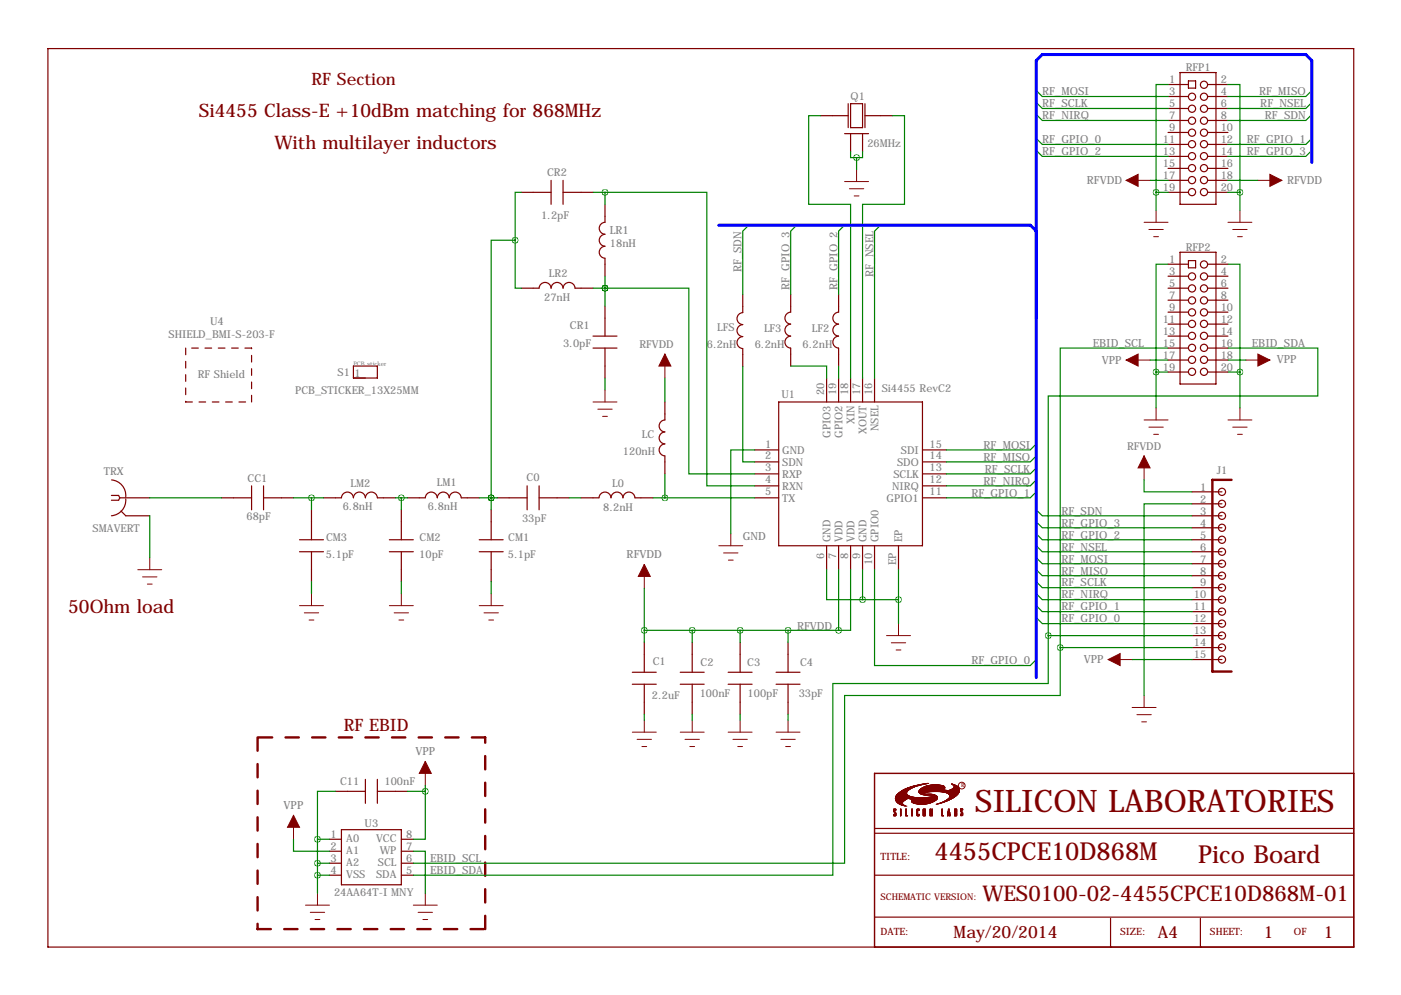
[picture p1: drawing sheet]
<svg xmlns="http://www.w3.org/2000/svg" width="297mm" height="211mm" viewBox="0 0 297 211" stroke-linecap="round" stroke-linejoin="round" font-family="sans-serif">
<path d="M54.6 156.4v40.6M102.9 156.4h-48.3M54.6 197h48.3M102.9 197v-40.6" fill="none" stroke="#800000" stroke-width=".51" stroke-dasharray="2.8 2.8"/>
<g fill="none" stroke="#800000" stroke-width=".25">
<path d="M10.2 10.3h276.8v190.5h-276.8zM247.6 17.9h4.4M250.2 15.4h7.6v27.9h-7.6zM252 17.2h1.5v1.5h-1.5zM256 17.9h4.3M116.8 38.2v5.1M119.4 38.2v5.1M174 24.5h5.8M179.1 28.3h5M179.8 22v5.1M180.3 22h2.6v5.1h-2.6zM180.3 28.3v3.8"/>
<path d="M182.9 28.3v3.8M183.4 22v5.1M183.4 24.5h5.8M247.6 20.5h4.4M247.6 23h4.4M247.6 25.5h4.4M247.6 28.1h4.4M247.6 30.6h4.4M247.6 33.2h4.4M247.6 35.7h4.4M247.6 38.2h4.4M256 20.5h4.3"/>
<path d="M256 23h4.3M256 25.5h4.3M256 28.1h4.3M256 30.6h4.3M256 33.2h4.3M256 35.7h4.3M256 38.2h4.3M110.5 40.8h6.3M119.4 40.8h6.3M128.3 43.3v3.8a1.27 1.27 0 0 0-1.2 1.3 1.27 1.27 0 0 0 1.2 1.3 1.27 1.27 0 0 0-1.2 1.2 1.27 1.27 0 0 0 1.2 1.3 1.27 1.27 0 0 0-1.2 1.3 1.27 1.27 0 0 0 1.2 1.2v3.9M247.6 40.8h4.4M247.6 56h4.4"/>
<path d="M247.6 58.6h4.4M250.2 53.5h7.6v27.9h-7.6zM252 55.3h1.5v1.5h-1.5zM256 40.8h4.3M256 56h4.3M256 58.6h4.3M74.9 77.6h5.1v2.6h-5.1zM110.5 61.1h3.8M114.3 61.1a1.27 1.27 0 0 1 1.3-1.2 1.27 1.27 0 0 1 1.2 1.2M116.8 61.1a1.27 1.27 0 0 1 1.3-1.2 1.27 1.27 0 0 1 1.3 1.2M119.4 61.1a1.27 1.27 0 0 1 1.3-1.2 1.27 1.27 0 0 1 1.2 1.2h3.8M125.7 71.3h5.1"/>
<path d="M125.7 73.8h5.1M128.3 64.9v6.4M128.3 73.8v6.4M157.5 62.5v3.8a1.27 1.27 0 0 0-1.2 1.3 1.27 1.27 0 0 0 1.2 1.2 1.27 1.27 0 0 0-1.2 1.3 1.27 1.27 0 0 0 1.2 1.3 1.27 1.27 0 0 0-1.2 1.2 1.27 1.27 0 0 0 1.2 1.3v3.8M167.6 71.3a1.27 1.27 0 0 0-1.2 1.2 1.27 1.27 0 0 0 1.2 1.3M167.6 68.7a1.27 1.27 0 0 0-1.2 1.3 1.27 1.27 0 0 0 1.2 1.3M167.6 62.4v3.8a1.27 1.27 0 0 0-1.2 1.2 1.27 1.27 0 0 0 1.2 1.3M167.6 73.8v3.8M177.8 68.7a1.27 1.27 0 0 0-1.2 1.3 1.27 1.27 0 0 0 1.2 1.3 1.27 1.27 0 0 0-1.2 1.2 1.27 1.27 0 0 0 1.2 1.3v3.8M177.8 62.4v3.8a1.27 1.27 0 0 0-1.2 1.2 1.27 1.27 0 0 0 1.2 1.3M247.6 61.1h4.4M247.6 63.6h4.4"/>
<path d="M247.6 66.2h4.4M247.6 68.7h4.4M247.6 71.3h4.4M247.6 73.8h4.4M247.6 76.3h4.4M247.6 78.9h4.4M256 61.1h4.3M256 63.6h4.3M256 66.2h4.3M256 68.7h4.3M256 71.3h4.3M256 73.8h4.3"/>
<path d="M256 76.3h4.3M256 78.9h4.3M141 94.1a1.27 1.27 0 0 0-1.2 1.3 1.27 1.27 0 0 0 1.2 1.3M141 91.6a1.27 1.27 0 0 0-1.2 1.2 1.27 1.27 0 0 0 1.2 1.3M141 85.2v3.8a1.27 1.27 0 0 0-1.2 1.3 1.27 1.27 0 0 0 1.2 1.3M141 96.7v3.8M160 95.4h5.1M160 97.9h5.1M165.1 85.2h30.5v30.5h-30.5zM175.3 80.2v5M177.8 80.2v5M180.3 80.2v5"/>
<path d="M182.9 80.2v5M185.4 80.2v5M195.6 95.4h5.1M195.6 97.9h5.1M23.6 105h1.5l.3 .6M23.7 101.8a3.3 3.3 0 0 1 3 3.5M25.4 105.6h6.3M25.4 105.6l-.3 .5h-1.5M25.7 108.3l1 1.1h5M26.7 105.8a3.3 3.3 0 0 1-3.1 3.6M47 105.6h6.3M53.3 103v5.1"/>
<path d="M55.9 105.6h6.3M55.9 103v5.1M63.5 117h5.1M63.5 114.4h5.1M66 108.1v6.3M66 117v6.3M68.6 105.6l3.8-.1a1.27 1.27 0 0 1 1.3-1.2 1.27 1.27 0 0 1 1.2 1.3 1.27 1.27 0 0 1 1.3-1.3 1.27 1.27 0 0 1 1.3 1.3 1.27 1.27 0 0 1 1.2-1.3 1.27 1.27 0 0 1 1.3 1.3h3.8M82.5 117h5.1M82.5 114.4h5.1M85.1 108.1v6.3M85.1 117v6.3M86.4 105.6l3.8-.1a1.27 1.27 0 0 1 1.2-1.2 1.27 1.27 0 0 1 1.3 1.3 1.27 1.27 0 0 1 1.3-1.3 1.27 1.27 0 0 1 1.2 1.3 1.27 1.27 0 0 1 1.3-1.3 1.27 1.27 0 0 1 1.3 1.3h3.8"/>
<path d="M101.6 117h5.1M101.6 114.4h5.1M104.1 108.1v6.3M104.1 117v6.3M105.4 105.6h6.4M111.8 103v5.1M114.3 105.6h6.3M114.3 103v5.1M123.2 105.6l3.8-.1a1.27 1.27 0 0 1 1.3-1.2 1.27 1.27 0 0 1 1.2 1.3 1.27 1.27 0 0 1 1.3-1.3 1.27 1.27 0 0 1 1.3 1.3 1.27 1.27 0 0 1 1.2-1.3 1.27 1.27 0 0 1 1.3 1.3h3.8M160 105.6h5.1M160 100.5h5.1M160 103h5.1"/>
<path d="M175.3 115.7v5.1M177.8 115.7v5.1M180.3 115.7v5.1M182.9 115.7v5.1M185.4 115.7v5.1M190.5 115.7v5.1M195.6 105.6h5.1M195.6 100.5h5.1M195.6 103h5.1M252.7 119.5h6.4M252.7 117h6.4M252.7 114.4h6.4"/>
<path d="M252.7 111.9h6.4M252.7 109.4h6.4M252.7 106.8h6.4M252.7 104.3h6.4M136.6 136.2v6.3M146.8 136.2v6.3M156.9 136.2v6.3M167.1 136.2v6.3M252.7 132.2h6.4M252.7 127.1h6.4M252.7 124.6h6.4M252.7 129.7h6.4"/>
<path d="M252.7 134.8h6.4M252.7 137.3h6.4M252.7 139.8h6.4M252.7 122.1h6.4M134.1 145.1h5M134.1 142.5h5M136.6 145.1v6.3M144.2 145.1h5.1M144.2 142.5h5.1M146.8 145.1v6.3M154.4 145.1h5.1M154.4 142.5h5.1"/>
<path d="M156.9 145.1v6.3M164.5 145.1h5.1M164.5 142.5h5.1M167.1 145.1v6.3M69.8 177.9h2.6M71.1 167.8h6.4M72.4 175.9h12.7v11.7h-12.7zM77.5 165.2v5.1M80 167.8h6.4M80 165.2v5.1M85.1 177.9h2.5M185.4 176.7h101.6"/>
<path d="M185.4 175.7h101.6M69.8 185.6h2.6M69.8 180.5h2.6M69.8 183h2.6M85.1 185.6h2.5M85.1 180.5h2.5M85.1 183h2.5M185.4 194.5h101.6M185.4 185.6h101.6M235.5 194.7v6.1M254.5 194.7v6.1"/>
<circle cx="255.3" cy="18" r=".76"/>
<circle cx="252.7" cy="30.6" r=".76"/>
<circle cx="252.7" cy="25.6" r=".76"/>
<circle cx="252.7" cy="23.1" r=".76"/>
<circle cx="252.7" cy="28.1" r=".76"/>
<circle cx="252.7" cy="35.7" r=".76"/>
<circle cx="252.7" cy="20.5" r=".76"/>
<circle cx="252.7" cy="38.2" r=".76"/>
<circle cx="252.7" cy="33.1" r=".76"/>
<circle cx="255.3" cy="30.6" r=".76"/>
<circle cx="255.3" cy="25.6" r=".76"/>
<circle cx="255.3" cy="23.1" r=".76"/>
<circle cx="255.3" cy="28.1" r=".76"/>
<circle cx="255.3" cy="35.7" r=".76"/>
<circle cx="255.3" cy="20.5" r=".76"/>
<circle cx="255.3" cy="38.2" r=".76"/>
<circle cx="255.3" cy="33.1" r=".76"/>
<circle cx="252.7" cy="40.7" r=".76"/>
<circle cx="252.7" cy="58.6" r=".76"/>
<circle cx="255.3" cy="40.7" r=".76"/>
<circle cx="255.3" cy="56.1" r=".76"/>
<circle cx="255.3" cy="58.6" r=".76"/>
<circle cx="252.7" cy="61.2" r=".76"/>
<circle cx="252.7" cy="78.8" r=".76"/>
<circle cx="252.7" cy="68.7" r=".76"/>
<circle cx="252.7" cy="63.7" r=".76"/>
<circle cx="252.7" cy="73.8" r=".76"/>
<circle cx="252.7" cy="76.3" r=".76"/>
<circle cx="252.7" cy="71.2" r=".76"/>
<circle cx="252.7" cy="66.2" r=".76"/>
<circle cx="255.3" cy="61.2" r=".76"/>
<circle cx="255.3" cy="78.8" r=".76"/>
<circle cx="255.3" cy="63.7" r=".76"/>
<circle cx="255.3" cy="68.7" r=".76"/>
<circle cx="255.3" cy="73.8" r=".76"/>
<circle cx="255.3" cy="76.3" r=".76"/>
<circle cx="255.3" cy="71.2" r=".76"/>
<circle cx="255.3" cy="66.2" r=".76"/>
<circle cx="259.1" cy="114.4" r=".76"/>
<circle cx="259.1" cy="117" r=".76"/>
<circle cx="259.1" cy="104.3" r=".76"/>
<circle cx="259.1" cy="109.4" r=".76"/>
<circle cx="259.1" cy="111.9" r=".76"/>
<circle cx="259.1" cy="119.5" r=".76"/>
<circle cx="259.1" cy="106.8" r=".76"/>
<circle cx="259.1" cy="132.2" r=".76"/>
<circle cx="259.1" cy="137.3" r=".76"/>
<circle cx="259.1" cy="134.8" r=".76"/>
<circle cx="259.1" cy="124.6" r=".76"/>
<circle cx="259.1" cy="122.1" r=".76"/>
<circle cx="259.1" cy="129.7" r=".76"/>
<circle cx="259.1" cy="127.1" r=".76"/>
<circle cx="259.1" cy="139.8" r=".76"/>
</g>
<path d="M185.4 164h101.6v36.8h-101.6z" fill="none" stroke="#800000" stroke-width=".3"/>
<g fill="none" stroke="#800000" stroke-width=".21">
<path d="M179.1 38.5h5M181.6 36v2.5M238.8 38.2h5M266.7 38.2h5.1M180.1 40h3M181.1 41.5h1M242.6 47.1h5M243.6 48.7h3M244.6 50.2h1M245.1 44.6v2.5M260.3 47.1h5.1M261.4 48.7h3"/>
<path d="M262.4 50.2h1M262.9 44.6v2.5M141 75.1v5.1M238.8 76.3h5M264.2 76.3h5M125.7 85.2h5.1M126.7 86.8h3.1M127.8 88.3h1M128.3 82.7v2.5M242.6 96.7v5M242.6 89h5M243.6 90.6h3"/>
<path d="M244.6 92.1h1M245.1 86.5v2.5M260.3 89h5.1M261.4 90.6h3M262.4 92.1h1M262.9 86.5v2.5M31.7 118.3v2.5M136.6 119.7v5.1M152.4 115.7h5.1M153.4 117.2h3.1M154.4 118.8h1M154.9 113.2v2.5"/>
<path d="M29.2 120.8h5.1M30.2 122.3h3.1M31.2 123.8h1.1M63.5 128.4h5.1M64.5 129.9h3.1M65.5 131.5h1M66 125.9v2.5M82.5 128.4h5.1M83.6 129.9h3M84.6 131.5h1M85.1 125.9v2.5M101.6 128.4h5.1"/>
<path d="M102.6 129.9h3.1M103.6 131.5h1M104.1 125.9v2.5M188 134.8h5M189 136.3h3M190 137.8h1M190.5 132.2v2.6M234.9 139.8h5.1M134.1 155.2h5M135.1 156.8h3M136.1 158.3h1M136.6 152.7v2.5"/>
<path d="M144.2 155.2h5.1M145.2 156.8h3.1M146.3 158.3h1M146.8 152.7v2.5M154.4 155.2h5.1M155.4 156.8h3M156.4 158.3h1M156.9 152.7v2.5M164.5 155.2h5.1M165.6 156.8h3M166.6 158.3h1M167.1 152.7v2.5"/>
<path d="M240 150h5.1M241 151.5h3.1M242.1 153h1M242.6 147.5v2.5M62.2 172.9v5M90.2 161.4v5.1M189.5 173h.4M189.5 172.9h.4M189.5 172.9h.1M189.5 172.8h.1M189.5 172.7h.1M189.5 172h.2"/>
<path d="M189.5 172h.1M189.5 171.9h.1M189.5 171.8h.1M189.5 171.7h.1M189.5 171.6h.4M189.5 171.5h.4M189.5 173h.3M189.5 172.1h.3M189.5 172.1h.2M189.6 172.3h.2M189.6 172.2h.2M189.7 172.3h.2"/>
<path d="M189.7 172.4h.2M189.8 172.9h.1M189.8 172.8h.1M189.8 172.7h.1M189.8 172.6h.1M189.8 172.5h.1M189.8 172.4h.1M189.8 171.8h.1M189.8 171.7h.1M189.8 169.4h2.5M189.8 169.4h2.6M189.8 169.3h2.7"/>
<path d="M189.8 169.3h9M189.8 169.2h9M189.9 169.7h2M189.9 169.6h2M189.9 169.6h2.1M189.9 169.5h2.2M189.9 169.5h2.3M189.9 169.2h8.9M189.9 169.1h4.7M189.9 169.1h4M189.9 169h3.7M189.9 169.8h1.8"/>
<path d="M189.9 169.7h1.9M189.9 168.9h3.4M189.9 168.8l3.2 .1M190 169.8h1.7M190 168.8h2.8M190 168.7h2.7M190 169.9h1.5M190 169.9h1.6M190 168.7h2.6M190 168.6h2.5M190.1 170h1.4M190.1 168.6h2.4"/>
<path d="M190.1 170h1.3M190.1 168.5h2.3M190.2 170.1h1.2M190.2 168.5h2.1M190.2 168.4h2.1M190.3 170.2h1.1M190.3 168.4h2M190.3 170.2h1M190.3 168.3h1.9M190.4 170.3h.9M190.4 168.3h1.8M190.4 168.2h1.8"/>
<path d="M190.5 170.4h.9M190.5 168.2h1.7M190.6 168.1h1.6M190.6 170.4h.8M190.7 170.5h.7M190.7 168h1.5M190.8 170.5h.6M190.8 168h1.4M190.8 167.9h1.5M190.9 170.6h.6M190.9 167.9h1.4M190.9 173h.1"/>
<path d="M190.9 172.9h.1M190.9 172.8h.1M190.9 172.7h.1M190.9 172.6h.1M190.9 172.5h.1M190.9 172.4h.1M190.9 172.3h.1M190.9 172.2h.1M190.9 172.1h.1M190.9 172h.1M190.9 171.9h.1M190.9 171.8h.1"/>
<path d="M190.9 171.7h.1M190.9 171.6h.1M190.9 171.5h.1M191 167.8h1.3M191 170.6h.5M191 167.8h1.4M191.1 170.7h.5M191.1 167.7h1.3M191.3 170.7h.4M191.4 167.6h1.2M191.4 170.8h.4M191.5 167.5h1.1"/>
<path d="M191.5 167.5h1.2M191.6 170.8h.3M191.6 167.4h1.2M191.7 167.4h1.1M191.8 170.9h.3M191.8 167.3h1.1M191.9 167.3h1.1M192 173h.4M192 172.9h.4M192 172.9h.2M192 172.8h.2M192 172.7h.2"/>
<path d="M192 172.6h.2M192 172.5h.2M192 172.4h.2M192 172.3h.2M192 172.2h.2M192 172.1h.2M192 172h.2M192 171.9h.2M192 171.8h.2M192 171.7h.2M192 171.6h.2M192 171.5h.2"/>
<path d="M192.1 170.9h.1M192.1 167.2h1M192.2 167.2h1M192.3 167.1h1M192.4 167.1h1M192.5 167.6l-1.3 .1M192.5 167h1M192.6 169.3h6.1M192.7 167h.9M192.8 169.4h5.9M192.8 166.9h1M193 166.9h.9"/>
<path d="M193 169.4h5.7M193.1 166.8h.9M193.2 169.5h5.4M193.3 170h4.6M193.3 169.9h4.7M193.3 169.9h4.8M193.3 169.8h4.9M193.3 166.8h.8M193.3 173h.1M193.3 172.9h.1M193.3 172.8h.1M193.3 172.7h.1"/>
<path d="M193.3 172.6h.1M193.3 172.5h.1M193.3 172.4h.1M193.3 172.3h.1M193.3 172.2h.1M193.3 172.1h.1M193.3 172h.1M193.3 171.9h.1M193.3 171.8h.1M193.3 171.7h.1M193.3 171.6h.1M193.3 171.5h.1"/>
<path d="M193.3 170.1h4.4M193.3 170h4.5M193.3 169.8h5M193.4 169.7h4.9M193.4 169.7h5M193.4 169.5h5.2M193.5 170.2h4M193.5 169.6h5M193.5 166.7h.8M193.6 170.2h3.8M193.6 166.7h.8M193.7 170.3h3.5"/>
<path d="M193.8 170.3h3.3M193.8 166.6h.8M194 170.4h2.8M194 166.6h.8M194.2 170.4h2.4M194.3 166.5h.7M194.4 172.9h.5M194.4 172.9h.2M194.4 172.8h.2M194.4 172.7h.2M194.4 172.6h.2M194.4 172.5h.2"/>
<path d="M194.4 172.4h.2M194.4 172.3h.2M194.4 172.2h.2M194.4 172.1h.2M194.4 172h.2M194.4 171.9h.2M194.4 171.8h.2M194.4 171.7h.2M194.4 171.6h.5M194.5 173h.4M194.5 171.5h.4M194.5 170.5h1.8"/>
<path d="M194.5 173h.3M194.8 172.9h.1M194.8 172.8h.1M194.8 172.7h.1M194.8 171.8h.1M194.8 171.7h.1M194.8 167.9h1.9M194.8 167.9h2.5M194.8 167.8h8.6M194.9 168h1.1M194.9 168h1.4M194.9 167.7h8.5"/>
<path d="M194.9 167.6h8.5M194.9 170.5h1M194.9 168.1h.5M194.9 168.1h.8M194.9 167.6h5.9M195 168.2h.6M195 167.5h5.5M195 167.5h5.2M195 168.2h.7M195 167.4h4.9M195 166.4h.6M195.1 167.4h4.9"/>
<path d="M195.1 168.3h.8M195.1 167.3h5M195.2 168.3h1M195.2 167.3h5M195.2 166.3h.6M195.3 167.2h5M195.3 168.4h2.3M195.4 166.4l-.9 .1M195.4 167.1h4.9M195.5 168.4h2.4M195.5 167.1h4.8M195.5 166.3h.6"/>
<path d="M195.6 167h4.7M195.6 168.5h2.4M195.7 167h4.6M195.7 173h.5M195.7 172.9h.5M195.7 172.8h.2M195.7 172.7h.2M195.7 172.6h.2M195.7 172.5h.2M195.7 172.4h.2M195.7 172.3h.2M195.7 172.2h.2"/>
<path d="M195.7 172.1h.2M195.7 172h.2M195.7 171.9h.2M195.7 171.8h.2M195.7 171.7h.2M195.7 171.6h.5M195.7 171.5h.5M195.8 166.9h4.5M195.8 166.2h.5M195.8 173h.3M195.8 168.5h2.4M195.9 166.9h4.4"/>
<path d="M196 169.1h2.8M196 166.8h4.3M196.1 166.8h4.1M196.1 166.2h.5M196.1 172.8h.1M196.1 172.7h.1M196.1 172.6h.1M196.1 172.5h.1M196.1 172.4h.1M196.1 172.3h.1M196.1 172.2h.1M196.1 172.1h.1"/>
<path d="M196.1 172h.1M196.1 171.9h.1M196.1 171.8h.1M196.1 171.7h.1M196.2 166.7h4M196.3 168.6h.4M196.3 166.7h3.8M196.4 166.1h.5M196.5 166.6h3.5M196.6 169.1h2.2M196.6 166.6h3.3M197 166.5h2.6"/>
<path d="M197.1 169h1.7M197.2 173h.1M197.2 172.9h.1M197.2 172.8h.1M197.2 172.7h.1M197.2 172.6h.1M197.2 172.5h.1M197.2 172.4h.1M197.2 172.3h.1M197.2 172.3h.3M197.2 172.2h.3M197.2 172.1h.3"/>
<path d="M197.2 172h.3M197.2 171.9h.2M197.2 171.8h.2M197.2 171.7h.2M197.2 171.6h.2M197.2 171.5h.1M197.3 166.5h2M197.3 168.6h1M197.4 168.9h1.3M197.4 172.5l.3 .1M197.4 172.5h.3M197.4 172.4h.3"/>
<path d="M197.4 172.3h.3M197.5 172.8h.2M197.5 172.7h.2M197.5 172.6h.2M197.5 173h.2M197.5 172.9h.2M197.6 172.3h.1M197.6 172.2h.1M197.6 172.1h.1M197.6 172h.1M197.6 171.9h.1M197.6 171.8h.1"/>
<path d="M197.6 171.7h.1M197.6 171.6h.1M197.6 171.5h.1M197.6 168.6h.8M197.7 168.9h1M197.8 168.7h.7M198 168.7h.6M198.1 168.8h.5M198.5 170.5h.1M198.6 170.5h.2M198.8 170.4h.2M199 170.4h.2"/>
<path d="M199.1 170.3h.3M199.3 170.3h.2M199.4 170.2h.3M199.4 167.9h4M199.6 170.2h.3M199.7 173h.4M199.7 172.9h.4M199.7 172.9h.1M199.7 172.8h.1M199.7 172.7h.1M199.7 172.6h.1M199.7 172.5h.1"/>
<path d="M199.7 172.4h.1M199.7 172.3h.1M199.7 172.2h.1M199.7 172.1h.1M199.7 172h.1M199.7 171.9h.1M199.7 171.8h.1M199.7 171.7h.1M199.7 171.6h.1M199.7 171.5h.1M199.8 167.9h3.6M199.9 170h.4"/>
<path d="M200.1 170h.4M200.2 170.1h-.5M200.2 169.9h.4M200.2 168h3.1M200.3 169.9h.4M200.4 169.8h.4M200.4 168h2.9M200.5 169.8h.5M200.6 169.7h.5M200.6 169.7h.6M200.6 168.1h2.7M200.7 169.6h.6"/>
<path d="M200.8 169.6h.6M200.8 168.1h2.5M200.9 169.5h.6M200.9 168.2h2.3M200.9 173h.1M200.9 169.5h.7M200.9 172.9h.1M200.9 172.8h.2M200.9 172.7h.2M200.9 172.7h.5M200.9 172.6h.5M201 168.2h2.1"/>
<path d="M201 172.5l.4 .1M201 172.5h.1M201 172.4h.1M201 172.3h.1M201 169.4h.7M201 172.2h.1M201 172.1h.1M201 172h.1M201 172h.3M201 171.9h.3M201.1 169.4h.7M201.1 168.3h2"/>
<path d="M201.1 171.9h.2M201.1 171.8h.2M201.1 171.7h.2M201.1 171.6h.2M201.1 169.3h.8M201.1 171.5h.2M201.2 169.3h.8M201.2 168.4h1.8M201.2 167.6h2.2M201.2 169.2h.8M201.2 172.4h.2M201.2 172.3h.2"/>
<path d="M201.2 172.2h.2M201.2 172.1h.1M201.2 172h.1M201.3 169.2h.8M201.3 168.5h1.6M201.3 168.4h1.7M201.3 172.8h.1M201.3 172.7h.1M201.3 172.5h.1M201.3 172.4h.1M201.3 169.1h.9M201.3 167.5h2.1"/>
<path d="M201.3 173h.2M201.3 173h.1M201.3 172.9h.1M201.4 169.1h.9M201.4 169h.9M201.4 168.6h1.4M201.4 168.9h1M201.4 168.8h1.2M201.4 168.7h1.3M201.5 167.5h1.9M201.6 167.4h1.8M201.7 166.2h.1"/>
<path d="M201.7 167.4h1.7M201.8 166.3h.2M201.8 167.3h1.6M201.9 167.3h1.5M201.9 166.3h.2M202 167.2h1.4M202 166.4h.3M202 166.4l.5 .1M202.1 167.1h1.2M202.1 166.5h.5M202.2 167h1.1M202.2 166.6h.5"/>
<path d="M202.2 167h1M202.3 166.9h.9M202.3 166.9h.8M202.3 166.7h.6M202.3 166.6h.5M202.3 166.8h.8M202.3 166.8h.7M202.3 166.7h.7M202.4 173h.4M202.4 172.9h.4M202.4 172.8h.1M202.4 172.7h.1"/>
<path d="M202.4 172.6h.1M202.4 172.5h.1M202.4 172.4h.1M202.4 172.3h.4M202.4 172.2h.4M202.4 172.1h.1M202.4 172h.1M202.4 171.9h.1M202.4 171.8h.1M202.4 171.7h.1M202.4 171.6h.4M202.4 171.5h.4"/>
<path d="M202.6 168.8l-1.2 .1M202.7 172.1h.1M202.7 172.8h.1M202.7 172.7h.1M202.7 172.6h.1M202.7 172.5h.1M202.7 172.4h.1M202.7 172h.1M202.7 171.9h.1M202.7 171.8h.1M202.7 171.7h.1M203.7 172.9h.4"/>
<path d="M203.7 172.8h.1M203.7 172.7h.1M203.7 172.6h.1M203.7 172h.2M203.7 172h.1M203.7 171.9h.1M203.7 171.8h.1M203.7 171.7h.1M203.7 171.6h.1M203.7 171.6h.4M203.7 171.5h.4M203.7 173h.3"/>
<path d="M203.7 172.1h.2M203.8 172.1h.2M203.8 172.2h.2M203.9 172.3h.2M204 172.8h.1M204 172.7h.1M204 172.6h.1M204 172.5h.1M204 172.4h.1M204 171.7h.1M204 171.6h.1M64.8 191.9h5"/>
<path d="M65.8 193.4h3M66.8 195h1M67.3 189.4v2.5M87.6 191.9h5.1M88.6 193.4h3.1M89.7 195h1M90.2 189.4v2.5"/>
<circle cx="203.9" cy="166.6" r=".71"/>
</g>
<path d="M261.1 101.7h-4.1v40.7h4.1" fill="none" stroke="#800000" stroke-width=".51"/>
<path d="M39.4 73.8v11.4M53.3 73.8h-13.9M39.4 85.2h13.9M53.3 85.2v-11.4" fill="none" stroke="#800000" stroke-width=".25" stroke-dasharray="1.4 1.4"/>
<g fill="#800000" stroke="#800000" stroke-width=".21">
<path d="M242.6 96.7l1.2 2.5h-2.5z"/>
<path d="M269.2 37l2.6 1.2-2.6 1.3z"/>
<path d="M238.8 38.2l2.5-1.2v2.5z"/>
<path d="M266.7 75.1l2.5 1.2-2.5 1.3z"/>
<path d="M238.8 76.3l2.5-1.2v2.5z"/>
<path d="M234.9 139.8l2.6-1.2v2.5z"/>
<path d="M90.2 161.4l1.2 2.6h-2.5z"/>
<path d="M62.2 172.9l1.3 2.5h-2.5z"/>
<path d="M141 75.1l1.2 2.5h-2.5z"/>
<path d="M136.6 119.7l1.3 2.5h-2.6z"/>
</g>
<g fill="none" stroke="#008000" stroke-width=".25">
<path d="M219.7 19.2l1.3 1.3h26.6M247.6 17.9h-2.5v22.9M260.3 17.9h2.6v22.9M278.1 19.2l-1.2 1.3h-16.6M174 24.5h-2.6v18.8h8.9v36.9M180.3 32.1v1.3h1.3M181.6 33.4v2.6M182.9 32.1v1.3h-1.3M189.2 24.5h2.6v18.8h-8.9v36.9M219.7 21.7l1.3 1.3h26.6M219.7 24.3l1.3 1.2h26.6M219.7 29.4l1.3 1.2h26.6"/>
<path d="M219.7 31.9l1.3 1.3h26.6M243.8 38.2h3.8M260.3 38.2h6.4M278.1 21.7l-1.2 1.3h-16.6M278.1 24.3l-1.2 1.2h-16.6M278.1 29.4l-1.2 1.2h-16.6M278.1 31.9l-1.2 1.3h-16.6M109.2 50.9v10.2h1.3M109.2 50.9h-5.1v54.7M110.5 40.8h-1.3v10.1M125.7 40.8h2.6M128.3 40.8h21.6v62.2h10.1"/>
<path d="M128.3 40.8v2.5M128.3 58.6v6.3M158.7 47.7l-1.2 1.3v13.5M168.9 47.7l-1.3 1.3v13.4M179.1 47.7l-1.3 1.3v13.4M186.7 47.7l-1.3 1.3v31.2M245.1 40.8h2.5M245.1 40.8v3.8M247.6 56h-2.5v22.9M260.3 56h2.6v22.9M260.3 40.8h2.6M262.9 40.8v3.8"/>
<path d="M125.7 61.1h2.6M128.3 61.1h17.7v39.4h14M128.3 61.1h.1M157.5 77.7v20.2h2.5M167.6 77.6h7.7v2.6M177.8 77.6v2.6M243.8 76.3h3.8M245.1 78.9v7.6M245.1 78.9h2.5M247.6 73.8h-22.8v63.5M260.3 73.8h19.1v10.2h-57.2v50.8M260.3 78.9h2.6"/>
<path d="M260.3 76.3h3.9M262.9 78.9v7.6M128.3 80.2v2.5M141 80.2v5M160 95.4h-5.1v17.8M219.7 94.1l-1.3 1.3h-17.7M219.7 96.7l-1.3 1.2h-17.7M219.7 99.2l-1.3 1.3h-17.7M31.7 105.6h15.3M31.7 109.4v8.9M62.2 105.6h6.4M66 105.6v2.5"/>
<path d="M83.8 105.6h2.6M85.1 105.6v2.5M101.6 105.6h3.8M104.1 105.6h.1M104.1 105.6v2.5M120.6 105.6h2.6M138.4 105.6h21.6M141 100.5v5.1M219.7 101.7l-1.3 1.3h-17.7M219.7 104.3l-1.3 1.3h-17.7M219.7 108.1l1.3 1.3h31.7M219.7 110.6l1.3 1.3h31.7"/>
<path d="M219.7 113.2l1.3 1.2h31.7M219.7 115.7l1.3 1.3h31.7M219.7 118.3l1.3 1.2h31.7M242.6 101.7v2.6h10.1M252.7 106.8h-10.1v40.7M66 123.3v2.6M85.1 123.3v2.6M104.1 123.3v2.6M136.6 124.8v11.4M136.6 133.6h41.2M146.8 133.6v2.6M156.9 133.6v2.6"/>
<path d="M167.1 133.6v2.6M175.3 120.8v6.3h7.6M177.8 120.8v12.8M180.3 120.8v12.8h-2.5M182.9 120.8v6.3M182.9 127.1h7.6M185.4 120.8v20.3h33l1.3-1.3M190.5 120.8v11.4M219.7 120.8l1.3 1.3h31.7M219.7 123.3l1.3 1.3h31.7M219.7 125.9l1.3 1.2h31.7M219.7 128.4l1.3 1.3h31.7"/>
<path d="M219.7 131l1.3 1.2h31.7M222.2 134.8v10.1h-45.6v40.7h-89M222.2 134.8h30.5M224.8 137.3v10.2h-45.7v35.5h-91.5M224.8 137.3h27.9M240 139.8h12.7M136.6 151.4v1.3M146.8 151.4v1.3M156.9 151.4v1.3M167.1 151.4v1.3M62.2 177.9v2.6h7.6M67.3 177.9h2.5"/>
<path d="M67.3 177.9v11.5M71.1 167.8h-3.8v10.1M86.4 167.8h3.8M90.2 167.8v10.1h-2.6M90.2 166.5v1.3M67.3 183h2.5M67.3 185.6h2.5M87.6 180.5h2.6v8.9"/>
</g>
<path d="M146.7 133.6a.05 .05 0 0 0 .1 0 .05 .05 0 0 0-.1 0zM181.6 33.4a.05 .05 0 0 0 .1 0 .05 .05 0 0 0-.1 0zM156.9 133.6a.05 .05 0 0 0 .1 0 .05 .05 0 0 0-.1 0zM67.3 183a.05 .05 0 0 0 .1 0 .05 .05 0 0 0-.1 0zM67.3 185.6a.05 .05 0 0 0 .1 0 .05 .05 0 0 0-.1 0zM67.3 177.9a.05 .05 0 0 0 .1 0 .05 .05 0 0 0-.1 0zM245.1 40.8a.05 .05 0 0 0 .1 0 .05 .05 0 0 0-.1 0zM262.8 40.8a.05 .05 0 0 0 .1 0 .05 .05 0 0 0-.1 0zM245.1 78.9a.05 .05 0 0 0 .1 0 .05 .05 0 0 0-.1 0zM262.8 78.9a.05 .05 0 0 0 .1 0 .05 .05 0 0 0-.1 0zM90.1 167.8a.05 .05 0 0 0 .1 0 .05 .05 0 0 0-.1 0zM85 105.6a.05 .05 0 0 0 .1 0 .05 .05 0 0 0-.1 0zM104.1 105.6a.05 .05 0 0 0 .1 0 .05 .05 0 0 0-.1 0zM66 105.6a.05 .05 0 0 0 .1 0 .05 .05 0 0 0-.1 0zM128.2 61.1a.05 .05 0 0 0 .1 0 .05 .05 0 0 0-.1 0zM104.1 105.6a.05 .05 0 0 0 .1 0 .05 .05 0 0 0-.1 0zM128.2 61.1a.05 .05 0 0 0 .1 0 .05 .05 0 0 0-.1 0zM128.2 40.8a.05 .05 0 0 0 .1 0 .05 .05 0 0 0-.1 0zM182.8 127.1a.05 .05 0 0 0 .1 0 .05 .05 0 0 0-.1 0zM140.9 105.6a.05 .05 0 0 0 .1 0 .05 .05 0 0 0-.1 0zM167 133.6a.05 .05 0 0 0 .1 0 .05 .05 0 0 0-.1 0zM109.2 50.9a.05 .05 0 0 0 .1 0 .05 .05 0 0 0-.1 0zM222.2 134.8a.05 .05 0 0 0 .1 0 .05 .05 0 0 0-.1 0zM224.7 137.3a.05 .05 0 0 0 .1 0 .05 .05 0 0 0-.1 0z" fill="#008000" stroke="#008000" stroke-width="1.3"/>
<path d="M278.1 34.4v-21.6l-1.2-1.2h-55.9l-1.3 1.2v130.9M152.4 47.7h66l1.3 1.3" fill="none" stroke="#00f" stroke-width=".63"/>
<text font-size="6.6" fill="#800000" x="206.7" y="172.1">SILICON LABORATORIES</text>
<g font-size="5.3" fill="#800000">
<text x="198.1" y="182.3">4455CPCE10D868M</text>
<text x="254" y="183">Pico Board</text>
</g>
<text font-size="4.6" fill="#800000" x="208.3" y="191">WES0100-02-4455CPCE10D868M-01</text>
<g font-size="4" fill="#800000">
<text x="42.2" y="24.8">Si4455 Class-E +10dBm matching for 868MHz</text>
<text x="58.2" y="31.6">With multilayer inductors</text>
<text x="14.5" y="129.9">50Ohm load</text>
</g>
<g font-size="3.6" fill="#800000">
<text x="66" y="17.9">RF Section</text>
<text x="72.9" y="155.1">RF EBID</text>
<text x="202.2" y="198.8">May/20/2014</text>
<text x="245.5" y="198.9">A4</text>
<text x="268" y="198.9">1</text>
<text x="280.7" y="198.9">1</text>
</g>
<g font-size="2.4" fill="#808080">
<text x="221" y="20.2">RF_MOSI</text>
<text x="221" y="22.7">RF_SCLK</text>
<text x="266.9" y="20.2">RF_MISO</text>
<text x="267.2" y="22.7">RF_NSEL</text>
<text x="221" y="25.3">RF_NIRQ</text>
<text x="268.2" y="25.3">RF_SDN</text>
<text x="221" y="30.4">RF_GPIO_0</text>
<text x="221" y="32.9">RF_GPIO_2</text>
<text x="264.4" y="30.4">RF_GPIO_1</text>
<text x="264.4" y="32.9">RF_GPIO_3</text>
<text x="230.5" y="39">RFVDD</text>
<text x="272.9" y="39">RFVDD</text>
<text x="129.3" y="49.7">LR1</text>
<text x="157.2" y="57.7" transform="rotate(-90 157.2 57.7)">RF_SDN</text>
<text x="185.2" y="58.7" transform="rotate(-90 185.2 58.7)">RF_NSEL</text>
<text x="167.4" y="61.5" transform="rotate(-90 167.4 61.5)">RF_GPIO_3</text>
<text x="177.5" y="61.5" transform="rotate(-90 177.5 61.5)">RF_GPIO_2</text>
<text x="231.7" y="73.5">EBID_SCL</text>
<text x="233.6" y="77.1">VPP</text>
<text x="265.4" y="73.5">EBID_SDA</text>
<text x="270.7" y="77">VPP</text>
<text x="208.5" y="95.1">RF_MOSI</text>
<text x="208.5" y="97.7">RF_MISO</text>
<text x="208.8" y="100.2">RF_SCLK</text>
<text x="205.9" y="105.3">RF_GPIO_1</text>
<text x="208.5" y="102.8">RF_NIRQ</text>
<text x="225" y="109.1">RF_SDN</text>
<text x="225" y="111.6">RF_GPIO_3</text>
<text x="132.9" y="118.4">RFVDD</text>
<text x="157.5" y="114.4">GND</text>
<text x="225" y="114.2">RF_GPIO_2</text>
<text x="225" y="116.7">RF_NSEL</text>
<text x="225" y="119.3">RF_MOSI</text>
<text x="225" y="121.8">RF_MISO</text>
<text x="225" y="124.3">RF_SCLK</text>
<text x="225" y="126.9">RF_NIRQ</text>
<text x="225" y="129.4">RF_GPIO_1</text>
<text x="225" y="132">RF_GPIO_0</text>
<text x="169" y="133.5">RFVDD</text>
<text x="205.9" y="140.9">RF_GPIO_0</text>
<text x="229.8" y="140.6">VPP</text>
<text x="88.1" y="160.2">VPP</text>
<text x="60.1" y="171.6">VPP</text>
<text x="91.2" y="182.8">EBID_SCL</text>
<text x="91.2" y="185.3">EBID_SDA</text>
</g>
<g font-size="2.3" fill="#808080">
<text x="247.9" y="17.7">1</text>
<text x="251.4" y="15.1">RFP1</text>
<text x="258.8" y="17.7">2</text>
<text x="180.3" y="21.2">Q1</text>
<text x="247.9" y="20.2">3</text>
<text x="247.9" y="22.7">5</text>
<text x="258.8" y="20.2">4</text>
<text x="258.8" y="22.7">6</text>
<text x="247.9" y="25.3">7</text>
<text x="247.9" y="27.8">9</text>
<text x="258.8" y="25.3">8</text>
<text x="258.8" y="27.8">10</text>
<text x="183.9" y="31.2">26MHz</text>
<text x="246.5" y="30.4">11</text>
<text x="246.5" y="32.9">13</text>
<text x="246.5" y="35.4">15</text>
<text x="258.8" y="30.4">12</text>
<text x="258.8" y="32.9">14</text>
<text x="258.8" y="35.4">16</text>
<text x="116" y="37.2">CR2</text>
<text x="246.5" y="38">17</text>
<text x="246.5" y="40.5">19</text>
<text x="258.8" y="38">18</text>
<text x="258.8" y="40.5">20</text>
<text x="114.7" y="46.5">1.2pF</text>
<text x="129.3" y="52.3">18nH</text>
<text x="251.4" y="53.2">RFP2</text>
<text x="116.4" y="58.8">LR2</text>
<text x="247.9" y="55.8">1</text>
<text x="247.9" y="58.3">3</text>
<text x="258.8" y="55.8">2</text>
<text x="258.8" y="58.3">4</text>
<text x="115.4" y="63.7">27nH</text>
<text x="247.9" y="60.8">5</text>
<text x="247.9" y="63.4">7</text>
<text x="247.9" y="65.9">9</text>
<text x="258.8" y="60.8">6</text>
<text x="258.8" y="63.4">8</text>
<text x="258.8" y="65.9">10</text>
<text x="35.7" y="71.6">SHIELD_BMI-S-203-F</text>
<text x="44.5" y="69">U4</text>
<text x="120.8" y="69.8">CR1</text>
<text x="152.1" y="70.2">LFS</text>
<text x="162" y="70.3">LF3</text>
<text x="172.1" y="70.3">LF2</text>
<text x="246.5" y="68.5">11</text>
<text x="246.5" y="71">13</text>
<text x="258.8" y="68.5">12</text>
<text x="258.8" y="71">14</text>
<text x="119.4" y="73.5">3.0pF</text>
<text x="135.6" y="73.8">RFVDD</text>
<text x="149.9" y="73.8">6.2nH</text>
<text x="160" y="73.8">6.2nH</text>
<text x="170.2" y="73.8">6.2nH</text>
<text x="246.5" y="73.5">15</text>
<text x="246.5" y="76.1">17</text>
<text x="258.8" y="73.5">16</text>
<text x="258.8" y="76.1">18</text>
<text x="41.9" y="80.2">RF Shield</text>
<text x="62.6" y="83.5">PCB_STICKER_13X25MM</text>
<text x="71.6" y="79.6">S1</text>
<text x="75.1" y="79.9">1</text>
<text x="174.8" y="83.7" transform="rotate(-90 174.8 83.7)">20</text>
<text x="177.3" y="83.7" transform="rotate(-90 177.3 83.7)">19</text>
<text x="179.8" y="83.7" transform="rotate(-90 179.8 83.7)">18</text>
<text x="182.4" y="83.7" transform="rotate(-90 182.4 83.7)">17</text>
<text x="184.9" y="83.7" transform="rotate(-90 184.9 83.7)">16</text>
<text x="186.9" y="83">Si4455 RevC2</text>
<text x="246.5" y="78.6">19</text>
<text x="258.8" y="78.6">20</text>
<text x="165.7" y="84.5">U1</text>
<text x="181.1" y="89.9" transform="rotate(-90 181.1 89.9)">XIN</text>
<text x="136.1" y="92.9">LC</text>
<text x="162.3" y="94.9">1</text>
<text x="176.1" y="92.8" transform="rotate(-90 176.1 92.8)">GPIO3</text>
<text x="178.6" y="92.8" transform="rotate(-90 178.6 92.8)">GPIO2</text>
<text x="183.7" y="92.1" transform="rotate(-90 183.7 92.1)">XOUT</text>
<text x="186.2" y="91.4" transform="rotate(-90 186.2 91.4)">NSEL</text>
<text x="197.1" y="94.9">15</text>
<text x="238.9" y="95.4">RFVDD</text>
<text x="22" y="100.7">TRX</text>
<text x="111.6" y="102">C0</text>
<text x="132.1" y="96.4">120nH</text>
<text x="162.3" y="97.4">2</text>
<text x="162.3" y="100">3</text>
<text x="165.9" y="96.2">GND</text>
<text x="165.9" y="98.7">SDN</text>
<text x="165.9" y="101.3">RXP</text>
<text x="189.4" y="101.3">SCLK</text>
<text x="190.2" y="98.7">SDO</text>
<text x="191" y="96.2">SDI</text>
<text x="197.1" y="100">13</text>
<text x="197.1" y="97.4">14</text>
<text x="258" y="100.5">J1</text>
<text x="52.5" y="102.2">CC1</text>
<text x="74.3" y="103.3">LM2</text>
<text x="92.6" y="103">LM1</text>
<text x="129.8" y="103.3">L0</text>
<text x="162.3" y="102.5">4</text>
<text x="162.3" y="105">5</text>
<text x="165.9" y="103.8">RXN</text>
<text x="165.9" y="106.4">TX</text>
<text x="188" y="106.4">GPIO1</text>
<text x="189.2" y="103.8">NIRQ</text>
<text x="197.1" y="105">11</text>
<text x="197.1" y="102.5">12</text>
<text x="254.5" y="104">1</text>
<text x="254.5" y="106.6">2</text>
<text x="19.6" y="112.8">SMAVERT</text>
<text x="52.3" y="110.2">68pF</text>
<text x="72.7" y="108.2">6.8nH</text>
<text x="90.7" y="108.2">6.8nH</text>
<text x="110.7" y="110.7">33pF</text>
<text x="127.9" y="108.4">8.2nH</text>
<text x="254.5" y="109.1">3</text>
<text x="254.5" y="111.6">4</text>
<text x="69.1" y="118.3">5.1pF</text>
<text x="69.1" y="114.8">CM3</text>
<text x="88.9" y="118.3">10pF</text>
<text x="88.9" y="114.8">CM2</text>
<text x="107.7" y="118.3">5.1pF</text>
<text x="107.7" y="114.8">CM1</text>
<text x="174.8" y="118.6" transform="rotate(-90 174.8 118.6)">6</text>
<text x="176.1" y="114.9" transform="rotate(-90 176.1 114.9)">GND</text>
<text x="177.3" y="118.6" transform="rotate(-90 177.3 118.6)">7</text>
<text x="178.6" y="114.9" transform="rotate(-90 178.6 114.9)">VDD</text>
<text x="179.8" y="118.6" transform="rotate(-90 179.8 118.6)">8</text>
<text x="181.1" y="114.9" transform="rotate(-90 181.1 114.9)">VDD</text>
<text x="182.4" y="118.6" transform="rotate(-90 182.4 118.6)">9</text>
<text x="183.7" y="114.9" transform="rotate(-90 183.7 114.9)">GND</text>
<text x="184.9" y="119.9" transform="rotate(-90 184.9 119.9)">10</text>
<text x="186.2" y="114.9" transform="rotate(-90 186.2 114.9)">GPIO0</text>
<text x="190" y="119.9" transform="rotate(-90 190 119.9)">EP</text>
<text x="191.3" y="114.9" transform="rotate(-90 191.3 114.9)">EP</text>
<text x="254.5" y="114.2">5</text>
<text x="254.5" y="116.7">6</text>
<text x="254.5" y="119.3">7</text>
<text x="254.5" y="121.8">8</text>
<text x="254.5" y="124.3">9</text>
<text x="253.1" y="126.9">10</text>
<text x="253.1" y="129.4">11</text>
<text x="253.1" y="132">12</text>
<text x="253.1" y="134.5">13</text>
<text x="253.1" y="137">14</text>
<text x="138.4" y="141">C1</text>
<text x="148.5" y="141.3">C2</text>
<text x="158.4" y="141.3">C3</text>
<text x="169.6" y="141.3">C4</text>
<text x="253.1" y="139.6">15</text>
<text x="138.2" y="148.1">2.2uF</text>
<text x="148.4" y="147.9">100nF</text>
<text x="158.5" y="147.9">100pF</text>
<text x="169.3" y="147.9">33pF</text>
<text x="72.1" y="166.5">C11</text>
<text x="81.5" y="166.5">100nF</text>
<text x="70.1" y="177.7">1</text>
<text x="73.4" y="178.5">A0</text>
<text x="77.3" y="175.4">U3</text>
<text x="79.7" y="178.5">VCC</text>
<text x="86.1" y="177.7">8</text>
<text x="70.1" y="180.2">2</text>
<text x="70.1" y="182.8">3</text>
<text x="70.1" y="185.3">4</text>
<text x="73.4" y="181">A1</text>
<text x="73.4" y="183.6">A2</text>
<text x="80.1" y="183.6">SCL</text>
<text x="80.5" y="181">WP</text>
<text x="86.1" y="185.3">5</text>
<text x="86.1" y="182.8">6</text>
<text x="86.1" y="180.2">7</text>
<text x="70.8" y="190">24AA64T-I MNY</text>
<text x="73.4" y="186.1">VSS</text>
<text x="79.7" y="186.1">SDA</text>
</g>
<g font-size="2.1" fill="#800000">
<text x="186.7" y="182.3">TITLE:</text>
<text x="186.7" y="198.3">DATE:</text>
<text x="237.5" y="198.3">SIZE:</text>
<text x="256.5" y="198.3">SHEET:</text>
<text x="274.3" y="198.3">OF</text>
</g>
<text font-size="2" fill="#800000" x="186.7" y="190.9">SCHEMATIC VERSION:</text>
<text font-size="1.3" fill="#808080" x="74.9" y="77.6">PCB sticker</text>
<text font-size="1.2" fill="#800000" x="203.8" y="166.9">R</text>
</svg>
